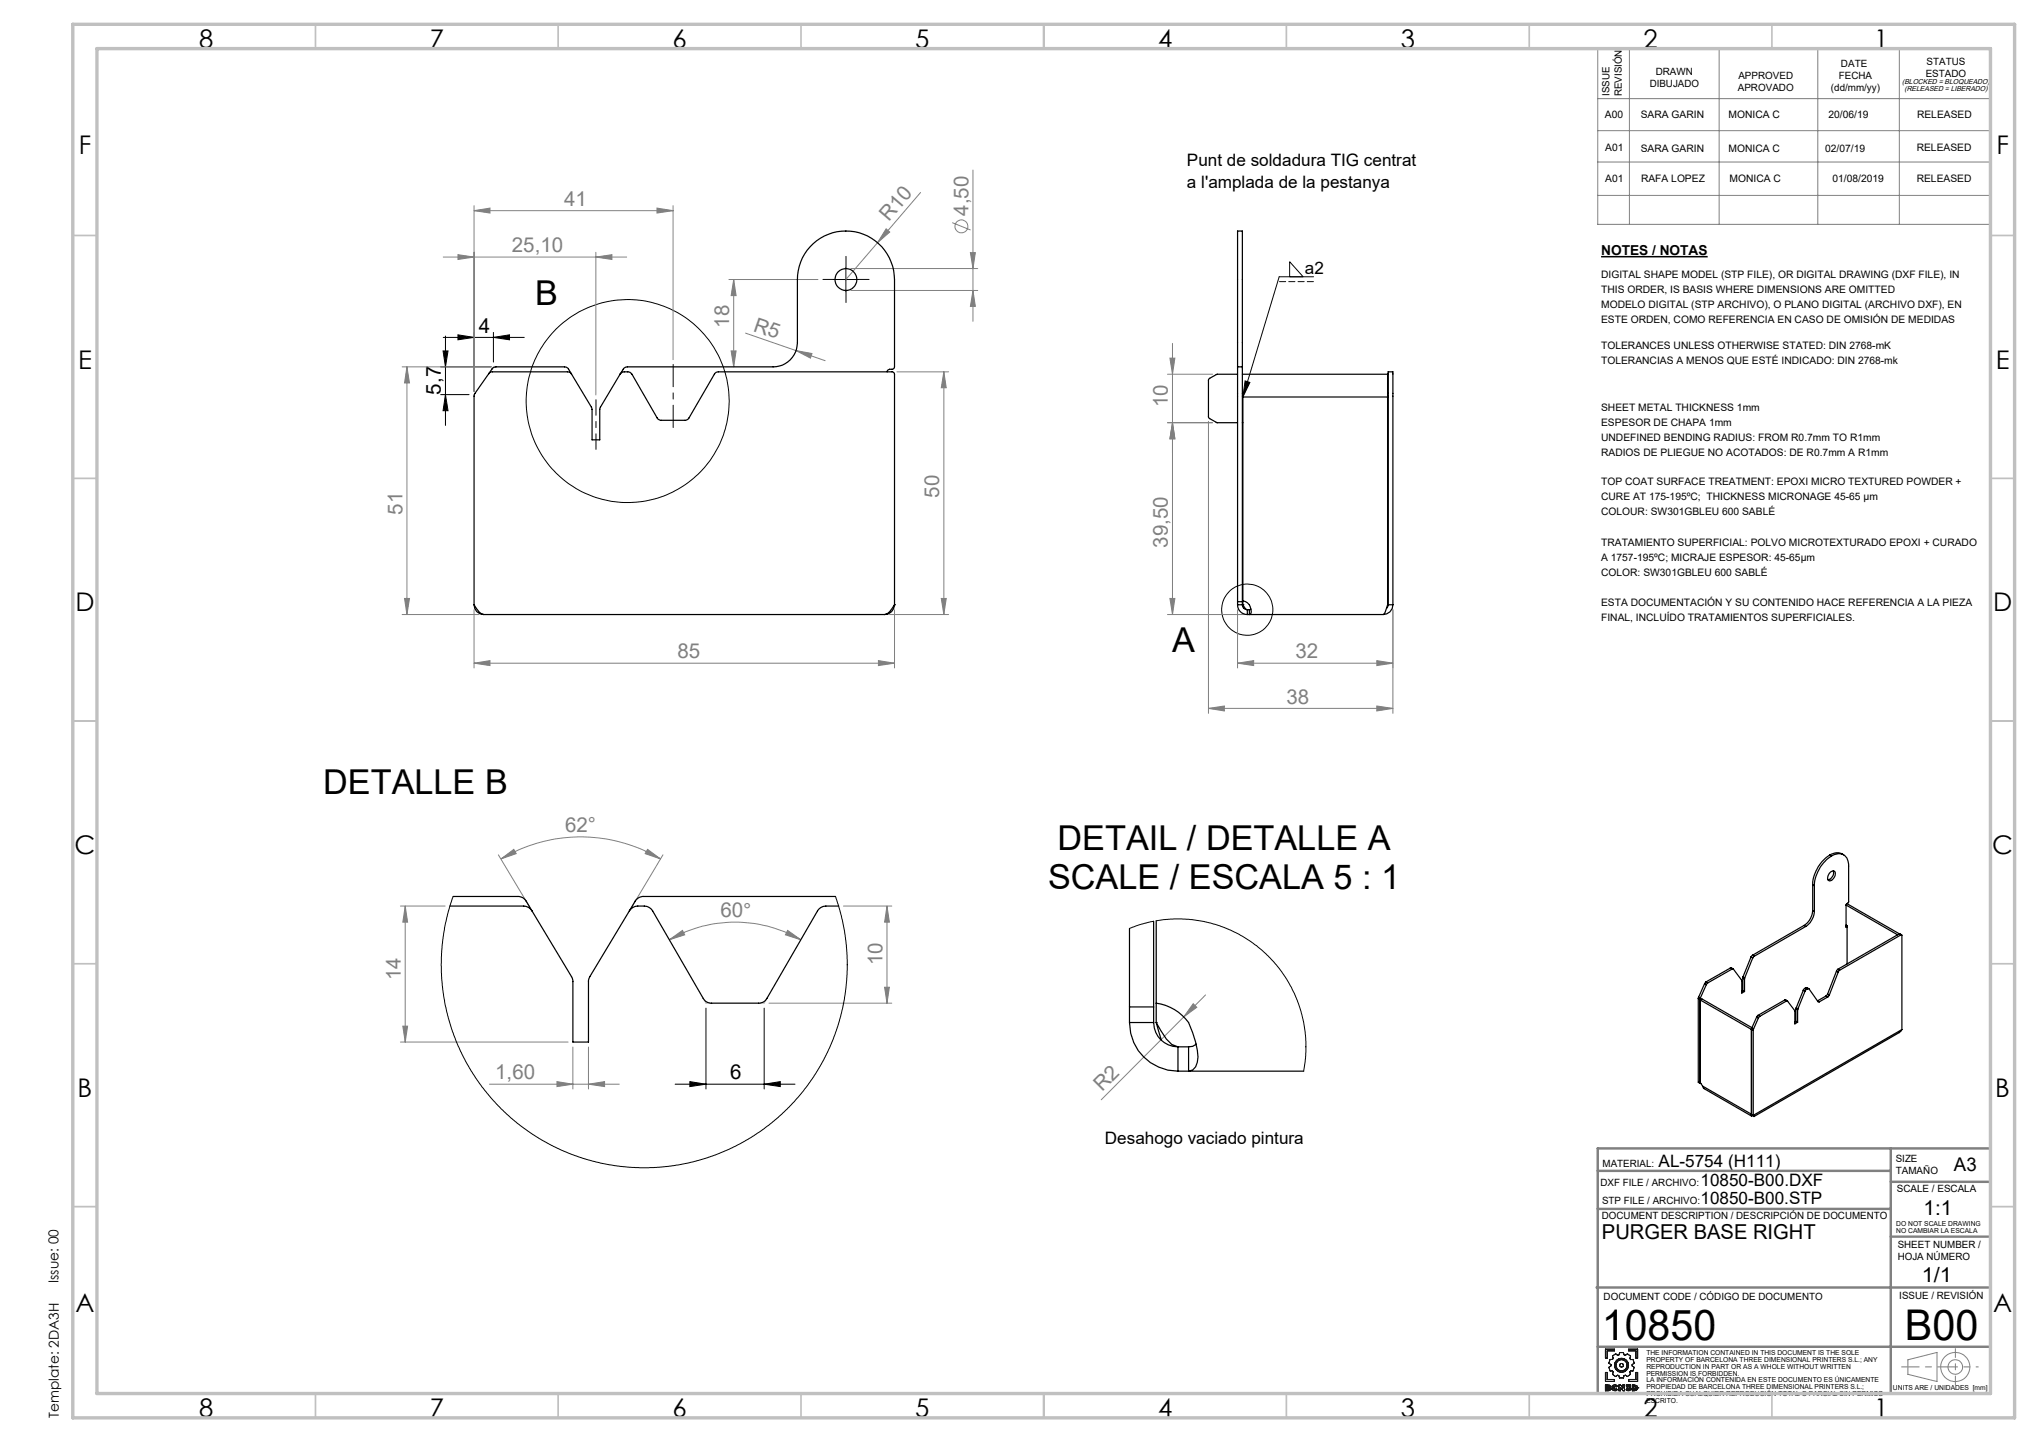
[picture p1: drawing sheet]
<svg xmlns="http://www.w3.org/2000/svg" width="420mm" height="297mm" viewBox="0 0 420 297" stroke-linecap="round" stroke-linejoin="round" font-family="sans-serif">
<path d="M329.8 52.9h22" fill="none" stroke="#000" stroke-width=".32"/>
<g fill="none" stroke="#808080" stroke-width=".21">
<path d="M329.1 10h80.9v36.2h-80.9zM335.6 10v36.2M354.1 10v36.2M374.4 10v36.2M391.2 10v36.2M189.6 39.6l-15.4 18M200.4 35v31.2M329.1 20.3h80.9M329.1 26.9h80.9M329.1 33.4h80.9M91.3 52.9h37.8M94.3 52.5l3.3 .4-3.3 .5z"/>
<path d="M97.6 43.4l3.3-.5v1zM97.6 42.4v38.2M97.6 43.4h41M122.7 52.9l3.3-.4v.9zM122.7 52v29.3M135.3 42.9l3.3 .5-3.3 .5zM138.6 42.4v31.7M150.1 57.6h18.4M151.1 57.6v18M151.1 57.6l.5 3.3h-1zM175.3 55.3h26.1M175.3 59.8h26.1"/>
<path d="M182.5 47.1l.8 .7-2.5 2.2zM196.1 45.9l3.8 1.5M199.9 52h1l-.5 3.3zM200.4 59.8l.5 3.3h-1zM329.1 40.2h80.9M82.8 75.6h18.4M83.8 75.6v51M83.8 75.6l.5 3.3h-1zM150.6 72.3h1l-.5 3.3zM153.6 68.6l10.4 3.6M164 72.2l3.3 .6-.4 1zM164 72.2l6 2.1"/>
<path d="M184.7 76.6h10.7M194.4 76.6v50M194.4 76.6l.5 3.3h-1zM240.5 77.1h9.3M241 73.8h1l-.5 3.3zM241.5 70.7v55.9M241.5 87.1l.5 3.3h-1zM248.9 86.8v60.1M249.8 87.1h-9.3M82.8 126.6h15.8M83.3 123.3h1l-.5 3.3zM97.6 136.6l3.3-.5v1z"/>
<path d="M97.6 136.6h86.7M97.6 125.6v12M180.9 136.1l3.4 .5-3.4 .5zM183.2 126.6h12.2M184.3 125.6v12M193.9 123.3h1l-.5 3.3zM240.5 126.6h15.9M241 123.3h1l-.5 3.3zM254.9 136.6l3.3-.5v1zM254.9 125.6v12M254.9 136.6h32M283.6 136.1l3.3 .5-3.3 .5z"/>
<path d="M286.9 125.6v21.3M248.9 145.9l3.3-.5v1zM248.9 145.9h38M283.6 145.4l3.3 .5-3.3 .5zM102.7 176.1l6.4 10.7M103.2 176.9l2.6-2 .5 .9zM103.2 176.9a32 32 0 0 1 32.9 0M133.4 174.9l2.7 2-3.2-1.1zM136.6 176.1l-6.4 10.7M82.5 186.6h9.2M83.5 186.6l.5 3.3h-1zM83.5 186.6v28"/>
<path d="M137.9 193.6l2.7-2 .4 .9zM137.9 193.6a27.1 27.1 0 0 1 27.1 0M162.2 191.6l2.8 2-3.2-1.1zM173.7 186.6h10M182.7 186.6v20M182.7 186.6l.5 3.3h-1zM82.5 214.6h34.5M83 211.3h1l-.5 3.3zM118 215.6v8.7M121.2 215.6v8.7M158.4 206.6h25.3M182.2 203.3h1l-.5 3.3z"/>
<path d="M243.8 209.4l-17 17.1M245.8 206.7l.7 .8-2.7 1.9zM248.3 204.9l-4.5 4.5M100.8 223.3h26.8M114.7 222.8l3.3 .5-3.3 .5zM121.2 223.3l3.3-.5v1zM393 280.1l6-1.6v6l-6-1.4z"/>
<circle cx="198" cy="46.6" r="1.33"/>
<circle cx="402.7" cy="281.6" r="3"/>
<circle cx="402.8" cy="281.5" r="1.49"/>
</g>
<g fill="none" stroke="#000" stroke-width=".21">
<path d="M171.7 57.6h5M174.2 55.1v5M265.6 57v-3.1l2.8 3.1M270.6 57h-7.1l-7.5 24.8M90.8 75.6h10.4M91.3 72.3h1l-.5 3.3zM91.3 69.5h16.7M91.8 69.2v18.4M94.3 69l3.3 .5-3.3 .5zM97.6 68.5v12.1M101.6 69.5l3.4-.5v1zM101.6 68.5v6.1"/>
<path d="M256.5 78.5l1 .3-1.5 3zM90.8 81.3h5.8M91.8 81.3l.5 3.3h-1zM145.4 207.6v16.7M157.4 207.6v16.7M139.1 223.3h24.7M142.1 222.8l3.3 .5-3.3 .5zM157.4 223.3l3.3-.5v1z"/>
<circle cx="129.3" cy="82.6" r="20.9"/>
<circle cx="256.9" cy="125.6" r="5.3"/>
</g>
<g fill="none" stroke="#191924" stroke-width=".21">
<path d="M330.7 277.9h1.8v.3h-1.5v1.5h-.3zM332.1 279.3l.7-.5 .4 .3 .3-.1 .1-.4h.8l.1 .4 .3 .1 .4-.3 .7 .5-.2 .5 .2 .2h.5l.2 .8-.4 .3v.2l.4 .3-.2 .8h-.5l-.2 .2 .1 .5-.6 .4-.4-.3-.3 .1-.1 .5h-.8l-.2-.5-.2-.1-.4 .3-.7-.4 .2-.5-.2-.2h-.5l-.2-.8 .4-.3v-.2l-.4-.3 .2-.8h.5l.2-.2zM335.5 277.9h1.8v1.8h-.3v-1.5h-1.5zM330.7 282.7h.3v1.4h1.5v.4h-1.8zM331 285.5l.4 .1-.4 .1zM331 286l.4 .1-.4 .1zM331.3 285.3l.4 .2M331.3 285.3h.2l.2 .2M331.3 285.3h-.6v1.2l.9-.1 .2-.3M331.4 285.6h.1M331.4 286.1h.1M331.7 285.5l-.2 .3 .3 .3"/>
<path d="M331.7 285.5h.1M331.8 286.1h.1M332 285.9l.2 .3 .4 .3 .6-.3M332 285.9l.3 .5a.69 .69 0 0 0 .9-.2M332 285.9h.1M332.4 285.9l.1 .2 .4-.1M332.4 285.9h.1M332.9 285.7l-.2-.2-.3 .1v.3M332.9 285.7l-.4-.1-.1 .3M332.9 286l.3 .2M333.2 285.5l-.5-.3-.5 .2-.2 .5M333.2 285.5a.67 .67 0 0 0-1.1 0l-.1 .4"/>
<path d="M333.2 285.5l-.3 .2M333.5 285.3h.3l.5 .6v-.6h.3v1.2h-.3l-.5-.7v.7h-.3zM335.1 286l.3 .2 .2-.1-.2 .1zM335.1 286l-.2 .2M335.5 284.1h1.5v-1.4h.3v1.8h-1.8zM335.6 286.1l-.4-.2v-.2l.3-.2h-.5v-.2h.8v.2l-.2 .2 .3 .4M335.6 286.1h.1M335.9 286.1l-.2 .3-.3 .1-.5-.3M335.9 286.1l-.2 .3-.4 .1-.4-.3M335.9 286.1h.1M336.2 285.3l1 .2 .2 .4-.3 .4-.9 .2zM336.6 285.5l.3 .1v.5h-.3z"/>
<path d="M337 285.9h.1M337.4 285.9h.1"/>
<circle cx="334" cy="281.2" r=".39"/>
<circle cx="334" cy="281.2" r="1.45"/>
<circle cx="334" cy="281.2" r="1.14"/>
</g>
<path d="M122.8 82.3v10.3" fill="none" stroke="#000" stroke-width=".21" stroke-dasharray="15.2 1.3 1.3 1.3" stroke-dashoffset="12"/>
<path d="M138.7 75.1v13" fill="none" stroke="#000" stroke-width=".21" stroke-dasharray="15.2 1.3 1.3 1.3" stroke-dashoffset="10.6"/>
<path d="M171.8 57.6h-2.3M174.3 55.1v-2.3M176.8 57.6h2.2M174.3 60.1v2.2" fill="none" stroke="#000" stroke-width=".21" stroke-dasharray="15.2 1.3 1.3 1.3"/>
<path d="M391.7 281.5h11.1" fill="none" stroke="#808080" stroke-width=".21" stroke-dasharray="15.2 1.3 1.3 1.3" stroke-dashoffset="11.6"/>
<path d="M402.8 281.5h4.7" fill="none" stroke="#808080" stroke-width=".21" stroke-dasharray="15.2 1.3 1.3 1.3" stroke-dashoffset="14.8"/>
<path d="M402.8 277.8v7.4" fill="none" stroke="#808080" stroke-width=".21" stroke-dasharray="15.2 1.3 1.3 1.3" stroke-dashoffset="13.4"/>
<path d="M329.1 236.5h80.9v50.5h-80.9zM389.5 236.5v50.5M329.1 249h60.4M329.1 241.2h60.4M389.5 243.4h20.5M389.5 254.7h20.5M328.9 265.2h81.1M329.1 277.4h80.9" fill="none" stroke="#808080" stroke-width=".5"/>
<path d="M102.2 75.6h-.6l-.2 .4M97.8 81l-.2 .6M144.9 205.6l.5 1h1.2M158 205.6l-.6 1h-1.2" fill="none" stroke="#c0c0c0" stroke-width=".21"/>
<g fill="none" stroke="#c0c0c0" stroke-width=".35">
<path d="M65 5v5M115 5v5M165 5v5M215 5v5M265 5v5M315 5v5M365 5v5M15 48.5h5M410 48.5h5M15 98.5h5M410 98.5h5M15 148.5h5"/>
<path d="M410 148.5h5M15 198.5h5M410 198.5h5M15 248.5h5M410 248.5h5M65 287v5M115 287v5M165 287v5M215 287v5M265 287v5M315 287v5M365 287v5"/>
</g>
<path d="M15 5h400v287h-400zM20 10h390v277h-390z" fill="none" stroke="#c0c0c0" stroke-width=".7"/>
<path d="M270.6 58h-7.1" fill="none" stroke="#000" stroke-width=".21" stroke-dasharray="1.3 .6" stroke-dashoffset="-.1"/>
<g fill="#000">
<path d="M101.6 69.5l3.4-.5v1zM94.3 69l3.3 .5-3.3 .5z"/>
<path d="M91.8 81.3l.5 3.3h-1zM91.3 72.3h1l-.5 3.3z"/>
<path d="M142.1 222.8l3.3 .5-3.3 .5zM157.4 223.3l3.3-.5v1z"/>
</g>
<g fill="#808080">
<path d="M164 72.2l3.3 .6-.4 1z"/>
<path d="M245.8 206.7l.7 .8-2.7 1.9z"/>
<path d="M182.5 47.1l.8 .7-2.5 2.2z"/>
<path d="M182.2 203.3h1l-.5 3.3zM182.7 186.6l.5 3.3h-1z"/>
<path d="M162.2 191.6l2.8 2-3.2-1.1zM137.9 193.6l2.7-2 .4 .9z"/>
<path d="M248.9 145.9l3.3-.5v1zM283.6 145.4l3.3 .5-3.3 .5z"/>
<path d="M283.6 136.1l3.3 .5-3.3 .5zM254.9 136.6l3.3-.5v1z"/>
<path d="M133.4 174.9l2.7 2-3.2-1.1zM103.2 176.9l2.6-2 .5 .9z"/>
<path d="M83 211.3h1l-.5 3.3zM83.5 186.6l.5 3.3h-1z"/>
<path d="M83.8 75.6l.5 3.3h-1zM83.3 123.3h1l-.5 3.3zM194.4 76.6l.5 3.3h-1zM193.9 123.3h1l-.5 3.3zM151.1 57.6l.5 3.3h-1zM150.6 72.3h1l-.5 3.3zM241 123.3h1l-.5 3.3zM241.5 87.1l.5 3.3h-1z"/>
<path d="M199.9 52h1l-.5 3.3zM200.4 59.8l.5 3.3h-1zM241 73.8h1l-.5 3.3zM241.5 87.1l.5 3.3h-1z"/>
<path d="M97.6 136.6l3.3-.5v1zM180.9 136.1l3.4 .5-3.4 .5z"/>
<path d="M114.7 222.8l3.3 .5-3.3 .5zM121.2 223.3l3.3-.5v1z"/>
<path d="M94.3 52.5l3.3 .4-3.3 .5zM122.7 52.9l3.3-.4v.9zM97.6 43.4l3.3-.5v1zM135.3 42.9l3.3 .5-3.3 .5z"/>
</g>
<path d="M256.5 78.5l1 .3-1.5 3z" fill="#000"/>
<g fill="none" stroke="#000" stroke-width=".25">
<path d="M100.6 77l-3 4.5v43.1M100.6 77l.6-.4h15.8l.4 .1 .3 .3M100.6 77l.9-1.2 .7-.2h14.1l.7 .2 .7 1.2M117.7 77l4.2 7.1 .1 6.5h1.5l.1-6.6 4.1-7M127.7 77l.8-.4h.9l.6 .3 5.4 9.2 .7 .5h5.1l.6-.3 5.3-9.2a.84 .84 0 0 1 .9-.5h35.8l.4 .3 .1 47.7M182.7 76.6l.3-.4 .9-.2 .4-.4v-18a10 10 0 0 0-10-10 10 10 0 0 0-10 10v13a5 5 0 0 1-5.1 5h-30l-.7 .2-.8 1.2M254.9 75.6v48.3M254.9 75.6v-28h1v28M254.9 77.1h-4.3l-1.5 .9-.2 .2v7.7l.2 .2 1.5 1h4.3M254.9 75.6h1M255.9 75.6v48.3M255.9 77.1h29.9v47.5"/>
<path d="M255.9 87.1h.1M285.8 81.8h-29.8v42.8M97.6 124.6a3.4 3.4 0 0 0 2.1 2M97.6 124.6a1.99 1.99 0 0 0 2.1 2M99.7 126.6h82.5M184.3 124.6a3.4 3.4 0 0 1-2.1 2M184.3 124.6a2.05 2.05 0 0 1-2.1 2M184.3 124.6h.1M254.9 123.9v.7M254.9 124.6a1.99 1.99 0 0 0 2 2M254.9 124.6h1M254.9 123.9h1"/>
<path d="M255.9 123.9v.7M255.9 124.6a1.09 1.09 0 0 0 1 1M256 123.8a1.95 1.95 0 0 1 1.5 2.7l-.1 .1M256 124.6l.2 .7M256 124.6l.6 .9 .3 .1M256 124.6h.1M256.9 126.6h.5M256.9 125.6h.5M256.9 125.6v1M257.4 126.6h27.5M257.4 125.6v1M257.7 125.4l-.3 .2"/>
<path d="M285.8 124.6a3.3 3.3 0 0 1-.9 2M285.8 124.6h.1M285.9 124.6l-.3 .7M285.9 124.6v-48h1v48M285.9 124.6h1M286.9 124.6a1.99 1.99 0 0 1-2 2M376.9 176.1a7.6 7.6 0 0 0-3.5 6.1M376.9 176.1l.4 .2M376.9 179.7a.62 .62 0 0 1 .9-.3 .62 .62 0 0 1 .2 .9 1.1 1.1 0 0 1-1.4 1 1.35 1.35 0 0 1 .3-1.6zM377.3 176.3a7.6 7.6 0 0 0-3.6 6.2M377.3 176.3a2.15 2.15 0 0 1 2.5-.2 2.15 2.15 0 0 1 1 2.3v7.4l-.4 .3M377.6 179.4a1.49 1.49 0 0 1-1 1.8"/>
<path d="M379.8 176.1a2.52 2.52 0 0 0-2.9 0M92.7 186.6h15.2a2.02 2.02 0 0 1 1.7 1M93.3 184.6h13.4a1.89 1.89 0 0 1 1.7 1l1.2 2M109.6 187.6l8.3 13.8 .1 .5v12.7h3.2l.1-13 8.3-14M172.1 184.6h-39.5a2 2 0 0 0-1.8 1l-1.2 2M172.8 186.6h-2.7a2.07 2.07 0 0 0-1.7 1l-10.4 18a1.84 1.84 0 0 1-1.8 1h-9.6a1.84 1.84 0 0 1-1.7-1l-10.5-18a2.07 2.07 0 0 0-1.7-1h-1.3a2.14 2.14 0 0 0-1.8 1M232.7 191.2v16.2M237.6 189.8v17.6M238.2 189.6v21M356.4 199.4l.2-.1 .4 .3M356.4 199.4l.4 .2M356.4 199.4l-5 2.8"/>
<path d="M356.8 199.6h.2l1.8 2.3v2.6l.5-.3M356.8 199.6l-5 2.9M360.7 197.1l.3 .2M360.7 197.1l-1.7 4.1M361 196.7l-.3 .4M361 196.7l.4 .3M361 197.3l-1.6 4.1M361.4 197l-.4 .3M371.6 190.6l.4 .2M371.6 190.6l-10.6 6.1M372 190.8l-10.6 6.2M373.4 187.5a3.9 3.9 0 0 1-1.8 3.1"/>
<path d="M373.4 182.2l.3 .3M373.4 187.5l.3 .2M373.4 182.2v5.3M373.7 187.7a4.1 4.1 0 0 1-1.7 3.1M373.7 182.5v5.2M378.6 199.6l-.3 .4M378.6 199.6l.3 .2M378.9 199.8l-.3 .4M380.3 190.9l.1 .1M380.3 186.4v4.5M380.3 186.4l10.6 6.1M380.3 190.5l.2 .1v7.9"/>
<path d="M380.4 186.1l-.1 .3M380.4 186.1l10.8 6.2M380.5 190.7h-.2l.2 .1M380.5 191h-.1M391.2 192.3l.5 .2M391.2 192.3l.4 .2M391.2 192.3l-12.6 7.3M391.6 192.5l.2 .1v19.5M391.6 192.5l-12.7 7.3M232.7 207.4v3.2M232.7 210.6a10 10 0 0 0 9.9 10M232.7 207.4h4.9"/>
<path d="M232.7 210.6h4.9M237.6 207.4v3.2M237.6 210.6a5 5 0 0 0 5 5M238.2 210.6h.1M238.2 206.6a9.8 9.8 0 0 1 6.6 4 19.9 19.9 0 0 1 2 7.1l-.2 1.1-.3 .9-.6 .7-.9 .2M238.2 210.6l1 3.6M238.2 210.6l2 3.4 1.2 1.1 1.2 .5M242.6 215.6h2.2M242.6 215.6v5M244.8 215.6v5M246.4 215l-.7 .5-.9 .1M349.8 205.6l.4 .2"/>
<path d="M349.8 205.6v17.3l.4 .2M349.9 205.4l-.1 .2M349.9 205.4l.3 .2M350.2 205.8v17.3M350.2 205.9v17.2M350.2 205.9l10.6 6.1M350.2 205.9l.4-.2 10.3 6M350.2 205.6v.2M351.1 202.6l.4 .2M351.1 202.6l-1.2 2.8M351.4 202.2l-.3 .4M351.4 202.2l.4 .3"/>
<path d="M351.5 202.8l-1.3 2.8M351.8 202.5l-.3 .3M359 201.5l.3 .2M359 204l.3 .2M359 201.5v2.5M359 204l-.2 .1M359 201.2v.3M359 201.2l.4 .2M359.3 201.7v2.5M359.4 201.4l-.1 .3M360.8 212v17.5M360.8 212l.3 .2"/>
<path d="M360.8 212v17.5l.3 .2M360.8 212h.1M360.9 211.7l-.1 .3M360.9 211.7l.3 .2M361.1 212.2v17.5M361.2 211.9l-.1 .3M361.8 209.5l-.9 2.2M361.8 209.5l.4 .2M362.1 209.1l-.3 .4M362.1 209.1l.4 .2M362.2 209.7l-1 2.2M362.5 209.3l-.3 .4"/>
<path d="M367.6 206l.2-.1 .4 .3M367.6 206l.3 .2M367.6 206l-5.5 3.1M367.9 206.2h.3l1.5 2v2.7l.6-.4M367.9 206.2l-5.4 3.1M369.9 207.8l.4 .2M369.9 210.4l.4 .1M369.9 207.8v2.6M369.9 210.4l-.2 .1M370 207.6l-.1 .2M370 207.6l.3 .2M370.3 208v2.5"/>
<path d="M370.3 207.8v.2M371.4 204l.4 .2M371.4 204l-1.4 3.6M371.7 203.6l-.3 .4M371.7 203.6l.4 .2M371.8 204.2l-1.5 3.6M372 203.4l.6 .2M372 203.4l.3 .3M372 203.4l-.3 .2M372.1 203.8l-.3 .4M372.3 203.7h.3l1.9 2.6h.3M372.3 203.7l-.2 .1"/>
<path d="M374.4 206.1l.4 .2M374.4 206.1v.1M376.1 205.1l.4 .2M376.1 205.1l-1.7 1M376.4 204.7l-.3 .4M376.4 204.7l.4 .3M376.5 205.3l-1.7 1M376.8 205l-.3 .3M378.3 200l.3 .2M378.3 200l-1.9 4.7M378.6 200.2l-1.8 4.8M391.8 212.1l-.6 .6-29.9 17.3"/>
<path d="M391.8 212.1l-30.7 17.6M242.6 220.6h2.2M244.8 220.6h23.7M350.2 223.1h.1M350.2 223.1l.5 .6M350.7 223.7l.3 .5 9.8 5.7M350.7 223.7l10.1 5.8M360.8 229.5v.4l.3-.2M360.8 229.5h.1M360.9 229.5l.3 .4M361.1 229.7l.2 .3-.1-.2"/>
<circle cx="174.2" cy="57.6" r="2.25"/>
</g>
<path d="M93.3 184.6l-.7 2.2-.8 3.2-.7 4.5-.2 4.4 .3 4.9 .8 4.7 1.4 4.5 2.1 4.7 2.5 4.3 1.3 1.9 2.3 2.7 3.6 3.6 4.5 3.4 3.5 2.1 4.7 2.1 4.1 1.3 4.7 1 5.1 .4h2.9l2.9-.3 4.4-.7 5.4-1.6 3.5-1.5 4.3-2.4 2.3-1.6 2.8-2.3 3.2-3.1 3-3.6 2.5-3.9 2.5-5 1.6-5.1 1-4.7 .4-4.9-.2-5.1-.8-5.3-1.4-4.8M237.6 189.8l-2.4 .5-2.5 .9M238.2 189.6l3.6-.3h3l3.2 .5 3.3 .9 4 1.8 2.3 1.4 2.4 1.9 1.7 1.5 1.9 2.3 1.8 2.7 1.3 2.4 1.3 3.7 .6 2.4 .4 3.7v2.9l-.5 3.2" fill="none" stroke="#000" stroke-width=".21"/>
<g font-size="8.7">
<text x="330" y="275.9">10850</text>
<text x="392.3" y="275.9">B00</text>
</g>
<g font-size="7.1">
<text x="110.2" y="62.8">B</text>
<text x="241.4" y="134.3">A</text>
<text x="66.6" y="163.5">DETALLE B</text>
<text x="217.8" y="175">DETAIL / DETALLE A</text>
<text x="215.9" y="183.1">SCALE / ESCALA 5 : 1</text>
</g>
<g font-size="5.3">
<text x="41" y="9.9">8</text>
<text x="88.5" y="9.9">7</text>
<text x="138.5" y="9.9">6</text>
<text x="188.5" y="9.9">5</text>
<text x="238.5" y="9.9">4</text>
<text x="288.5" y="9.9">3</text>
<text x="338.5" y="9.9">2</text>
<text x="386" y="9.9">1</text>
<text x="16.2" y="31.7">F</text>
<text x="411.2" y="31.7">F</text>
<text x="16.1" y="75.9">E</text>
<text x="411.1" y="75.9">E</text>
<text x="15.5" y="125.9">D</text>
<text x="410.5" y="125.9">D</text>
<text x="15.4" y="175.9">C</text>
<text x="410.4" y="175.9">C</text>
<text x="16" y="225.9">B</text>
<text x="411" y="225.9">B</text>
<text x="15.5" y="270.2">A</text>
<text x="410.5" y="270.2">A</text>
<text x="41" y="291.9">8</text>
<text x="88.5" y="291.9">7</text>
<text x="138.5" y="291.9">6</text>
<text x="188.5" y="291.9">5</text>
<text x="238.5" y="291.9">4</text>
<text x="288.5" y="291.9">3</text>
<text x="338.5" y="291.9">2</text>
<text x="386" y="291.9">1</text>
</g>
<g font-size="4.2" fill="#808080">
<text x="116.2" y="42.4">41</text>
<text x="183.1" y="45.8" transform="rotate(-49 183.1 45.8)">R10</text>
<text x="199.5" y="44.4" transform="rotate(-90 199.5 44.4)">4,50</text>
<text x="105.4" y="52">25,10</text>
<text x="150.2" y="67.5" transform="rotate(-90 150.2 67.5)">18</text>
<text x="155" y="68.1" transform="rotate(19 155 68.1)">R5</text>
<text x="240.6" y="83.9" transform="rotate(-90 240.6 83.9)">10</text>
<text x="82.9" y="106" transform="rotate(-90 82.9 106)">51</text>
<text x="193.5" y="102.5" transform="rotate(-90 193.5 102.5)">50</text>
<text x="240.6" y="112.8" transform="rotate(-90 240.6 112.8)">39,50</text>
<text x="139.6" y="135.6">85</text>
<text x="266.9" y="135.6">32</text>
<text x="265" y="144.9">38</text>
<text x="116.4" y="171.4">62°</text>
<text x="148.4" y="188.9">60°</text>
<text x="82.5" y="201.8" transform="rotate(-90 82.5 201.8)">14</text>
<text x="181.8" y="198.7" transform="rotate(-90 181.8 198.7)">10</text>
<text x="102" y="222.3">1,60</text>
<text x="227" y="225" transform="rotate(-45 227 225)">R2</text>
</g>
<g font-size="4.2">
<text x="98.6" y="68.5">4</text>
<text x="90.8" y="81.3" transform="rotate(-90 90.8 81.3)">5,7</text>
<text x="150.4" y="222.3">6</text>
<text x="396.2" y="250.3">1:1</text>
<text x="330" y="255.2">PURGER BASE RIGHT</text>
<text x="395.8" y="264">1/1</text>
</g>
<text font-size="3.9" x="402.5" y="241.1">A3</text>
<g font-size="3.5">
<text x="244.5" y="34.1">Punt de soldadura TIG centrat</text>
<text x="244.5" y="38.6">a l'amplada de la pestanya</text>
<text x="268.8" y="56.4">a2</text>
<text x="227.6" y="235.6">Desahogo vaciado pintura</text>
<text x="341.7" y="240.4">AL-5754 (H111)</text>
<text x="350.3" y="244.3">10850-B00.DXF</text>
<text x="350.3" y="247.9">10850-B00.STP</text>
</g>
<g font-size="2.8">
<text x="329.8" y="52.6">NOTES / NOTAS</text>
<text x="12.1" y="264.2" transform="rotate(-90 12.1 264.2)">Issue: 00</text>
<text x="12.2" y="292" transform="rotate(-90 12.2 292)">Template: 2DA3H</text>
</g>
<g font-size="2.1">
<text x="339.8" y="17.9">DIBUJADO</text>
<text x="341.1" y="15.4">DRAWN</text>
<text x="358.1" y="16.3">APPROVED</text>
<text x="378.8" y="16.3">FECHA</text>
<text x="379.2" y="13.8">DATE</text>
<text x="396.7" y="15.8">ESTADO</text>
<text x="396.8" y="13.3">STATUS</text>
<text x="331.5" y="19.8" transform="rotate(-90 331.5 19.8)">ISSUE</text>
<text x="334" y="19.8" transform="rotate(-90 334 19.8)">REVISIÓN</text>
<text x="357.9" y="18.8">APROVADO</text>
<text x="377.1" y="18.8">(dd/mm/yy)</text>
<text x="330.6" y="24.3">A00</text>
<text x="338" y="24.3">SARA GARIN</text>
<text x="356.1" y="24.3">MONICA C</text>
<text x="376.6" y="24.3">20/06/19</text>
<text x="394.9" y="24.3">RELEASED</text>
<text x="330.7" y="31">A01</text>
<text x="338" y="31.3">SARA GARIN</text>
<text x="356.1" y="31.3">MONICA C</text>
<text x="376" y="31.3">02/07/19</text>
<text x="394.8" y="31">RELEASED</text>
<text x="330.7" y="37.5">A01</text>
<text x="338" y="37.5">RAFA LOPEZ</text>
<text x="356.3" y="37.5">MONICA C</text>
<text x="377.5" y="37.5">01/08/2019</text>
<text x="394.8" y="37.5">RELEASED</text>
<text x="329.8" y="57.2">DIGITAL SHAPE MODEL (STP FILE), OR DIGITAL DRAWING (DXF FILE), IN</text>
<text x="329.8" y="60.3">THIS ORDER, IS BASIS WHERE DIMENSIONS ARE OMITTED</text>
<text x="329.8" y="63.4">MODELO DIGITAL (STP ARCHIVO), O PLANO DIGITAL (ARCHIVO DXF), EN</text>
<text x="329.8" y="66.5">ESTE ORDEN, COMO REFERENCIA EN CASO DE OMISIÓN DE MEDIDAS</text>
<text x="329.8" y="71.9">TOLERANCES UNLESS OTHERWISE STATED: DIN 2768-mK</text>
<text x="329.8" y="75">TOLERANCIAS A MENOS QUE ESTÉ INDICADO: DIN 2768-mk</text>
<text x="329.8" y="84.7">SHEET METAL THICKNESS 1mm</text>
<text x="329.8" y="87.8">ESPESOR DE CHAPA 1mm</text>
<text x="329.8" y="90.9">UNDEFINED BENDING RADIUS: FROM R0.7mm TO R1mm</text>
<text x="329.8" y="94">RADIOS DE PLIEGUE NO ACOTADOS: DE R0.7mm A R1mm</text>
<text x="329.8" y="99.9">TOP COAT SURFACE TREATMENT: EPOXI MICRO TEXTURED POWDER +</text>
<text x="329.8" y="103">CURE AT 175-195ºC; THICKNESS MICRONAGE 45-65 µm</text>
<text x="329.8" y="106.2">COLOUR: SW301GBLEU 600 SABLÉ</text>
<text x="329.8" y="112.4">TRATAMIENTO SUPERFICIAL: POLVO MICROTEXTURADO EPOXI + CURADO</text>
<text x="329.8" y="115.5">A 1757-195ºC; MICRAJE ESPESOR: 45-65µm</text>
<text x="329.8" y="118.6">COLOR: SW301GBLEU 600 SABLÉ</text>
<text x="329.8" y="124.9">ESTA DOCUMENTACIÓN Y SU CONTENIDO HACE REFERENCIA A LA PIEZA</text>
<text x="329.8" y="128">FINAL, INCLUÍDO TRATAMIENTOS SUPERFICIALES.</text>
<text x="390.5" y="239.4">SIZE</text>
<text x="329.7" y="244.3">DXF FILE / ARCHIVO:</text>
<text x="330.1" y="240.4">MATERIAL:</text>
<text x="390.5" y="241.9">TAMAÑO</text>
<text x="390.7" y="245.6">SCALE / ESCALA</text>
<text x="330" y="251">DOCUMENT DESCRIPTION / DESCRIPCIÓN DE DOCUMENTO</text>
<text x="330" y="247.9">STP FILE / ARCHIVO:</text>
<text x="390.9" y="257.1">SHEET NUMBER /</text>
<text x="390.9" y="259.6">HOJA NÚMERO</text>
<text x="330.3" y="267.7">DOCUMENT CODE / CÓDIGO DE DOCUMENTO</text>
<text x="391.2" y="267.5">ISSUE / REVISIÓN</text>
</g>
<g font-size="1.5">
<text x="391.8" y="17.4">(BLOCKED = BLOQUEADO)</text>
<text x="392.3" y="18.8">(RELEASED = LIBERADO)</text>
</g>
<g font-size="1.4">
<text x="390.6" y="252.5">DO NOT SCALE DRAWING</text>
<text x="390.6" y="253.9">NO CAMBIAR LA ESCALA</text>
<text x="339.1" y="279.1">THE INFORMATION CONTAINED IN THIS DOCUMENT IS THE SOLE</text>
<text x="339.1" y="280.5">PROPERTY OF BARCELONA THREE DIMENSIONAL PRINTERS S.L.; ANY</text>
<text x="339.1" y="281.9">REPRODUCTION IN PART OR AS A WHOLE WITHOUT WRITTEN</text>
<text x="339.1" y="283.3">PERMISSION IS FORBIDDEN.</text>
<text x="339.1" y="284.7">LA INFORMACIÓN CONTENIDA EN ESTE DOCUMENTO ES ÚNICAMENTE</text>
<text x="339.1" y="286.1">PROPIEDAD DE BARCELONA THREE DIMENSIONAL PRINTERS S.L.;</text>
<text x="339.1" y="287.6">PROHIBIDA CUALQUIER REPRODUCIÓN TOTAL O PARCIAL SIN PERMISO</text>
<text x="389.9" y="286.3">UNITS ARE / UNIDADES [mm]</text>
<text x="339.1" y="289">ESCRITO.</text>
</g>
</svg>
